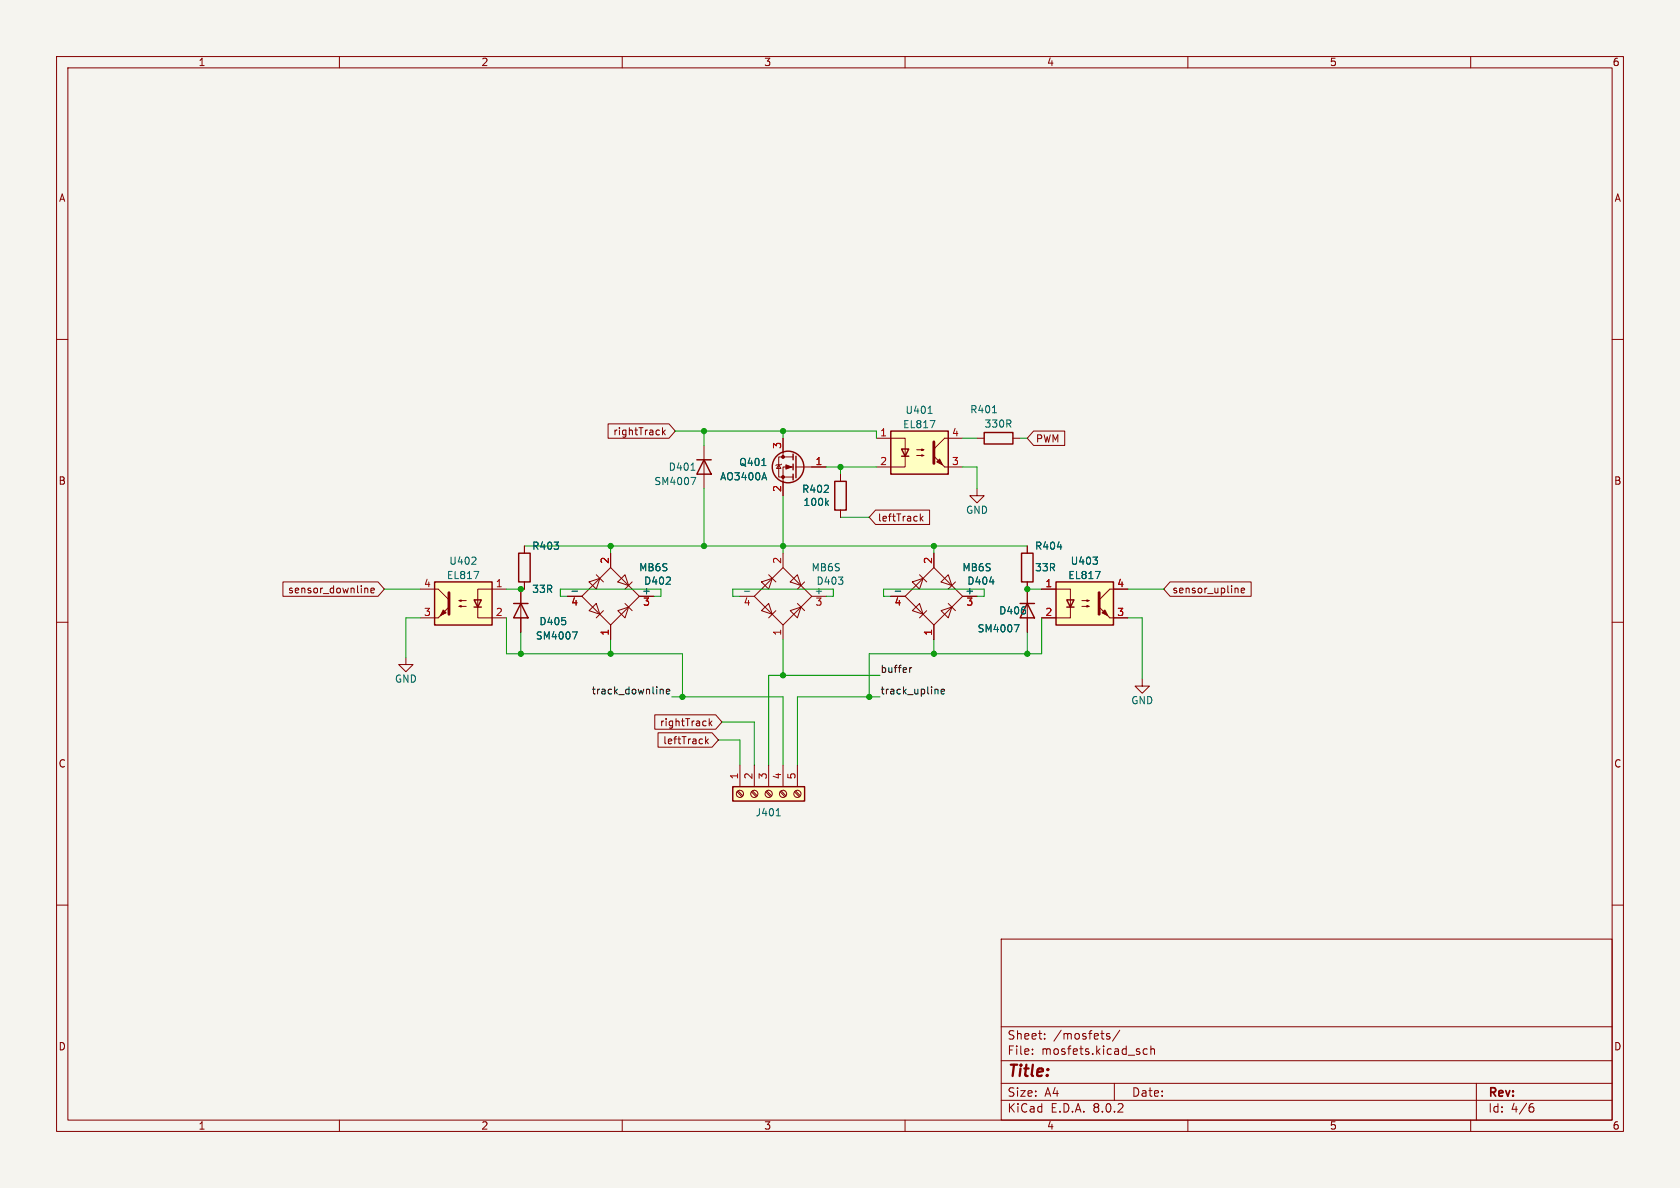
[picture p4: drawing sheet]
<svg xmlns="http://www.w3.org/2000/svg" width="297mm" height="210mm" viewBox="0 0 297 210" stroke-linecap="round" stroke-linejoin="round" font-family="sans-serif">
<path d="M0 0h297v210h-297z" fill="#f5f4ef" stroke="#f5f4ef" stroke-width=".18"/>
<g fill="none" stroke="#840000" stroke-width=".18">
<path d="M10 10h277v190h-277zM12 12h273v186h-273zM60 10v2M110 10v2M160 10v2M210 10v2M260 10v2M10 60h2M285 60h2M10 110h2M71.8 116.2v1.3h1.2l-1.2 1.2-1.3-1.2h1.3M285 110h2"/>
<path d="M10 160h2M285 160h2M177 166h108v32h-108zM60 198v2M110 198v2M160 198v2M177 194.5h108M177 191.5h108M177 187.5h108M177 181.5h108M182.5 186.3v.1M182.5 185.5v.1"/>
<path d="M184.7 183.6v.1M184.7 182.8v.1M196.2 182.8l-.4-.1-.2 .2 .1 .2 .5 .2v.3h-.6M197 191.5v3M198 182.1l-1.3 2M202.8 185.5l-.4-.1-.3 .3v.4l.1 .2h.6M203.5 185.5l.2-.1 .3 .1 .1 .9M203.5 184.9v1.5M210 198v2M260 198v2M261 191.5v6.5M270.6 195.7h.3l.3 .3-.1 .5-.5 .1"/>
<path d="M271 195.1l-.4 .1"/>
</g>
<path d="M76.8 102.9h10.2v7.6h-10.2z" fill="#ffffc2"/>
<path d="M76.8 102.9h10.2v7.6h-10.2zM83.8 106h1.3l-.6 1.3zM83.8 107.3h1.3" fill="none" stroke="#840000" stroke-width=".25"/>
<path d="M74.3 104.1h3.2l1.9 1.9M74.3 109.2h3.2M81.2 107.2l.3-.1v.2l-.3-.1h1.2M81.2 106.2l.3-.2v.3l-.3-.1h1.2M89.5 104.1h-5v5.1h5" fill="none" stroke="#840000" stroke-width=".18"/>
<g fill="#840000" stroke="#840000" stroke-width=".18">
<path d="M77.5 109.2l1.9-1.9z"/>
<path d="M78.4 107.8l.5 .5-1 .5z"/>
</g>
<path d="M79.4 104.8v3.8" fill="none" stroke="#840000" stroke-width=".51"/>
<path d="M83.4 99.7h.8M84.1 98.6v.4M83.8 101h.8l-.5 1.3" fill="none" stroke="#006464" stroke-width=".18"/>
<path d="M129.5 139.1h12.7v2.5h-12.7z" fill="#ffffc2"/>
<g fill="none" stroke="#840000" stroke-width=".25">
<path d="M91.7 97.8h2v5.1h-2zM123.2 81.3h2.5M124.5 81.3l1.2 2.5h-2.5zM140.2 80.3v1M140.2 82v1.1M140.2 83.8v1M140.7 80.6v3.9M180.6 97.8h2v5.1h-2zM90.8 106.7h2.5M92.1 106.7l1.2 2.5h-2.5zM180.3 106.7h2.6M181.6 106.7l1.3 2.5h-2.6z"/>
<path d="M129.5 139.1h12.7v2.5h-12.7z"/>
<circle cx="139.3" cy="82.5" r="2.79"/>
</g>
<g fill="none" stroke="#840000" stroke-width=".18">
<path d="M124.5 78.7v7.7M138.4 77.5v3.3M92.7 96.5v1.3M137.7 82.2l.3 .6h-.7zM138.2 82l-.2 .2h-.7l-.1 .1M140.2 82.6h-1.8v5M140.2 80.8h-2.5v3.5h2.5M140.7 82.6h5.3M181.6 96.5v1.3M92.1 104.1v7.7M92.7 102.9v1.2M181.6 102.9v8.9"/>
<path d="M130.3 140l.8 .8M130.5 139.8l.8 .9M130.8 135.3v3.8M132.8 140l.9 .8M133 139.8l.9 .9M133.3 135.3v3.8M135.4 140l.8 .8M135.6 139.8l.8 .9M135.9 135.3v3.8M137.9 140l.9 .8M138.1 139.8l.8 .9M138.4 135.3v3.8"/>
<path d="M140.5 140l.8 .8M140.6 139.8l.9 .9M141 135.3v3.8"/>
<circle cx="130.8" cy="140.3" r=".63"/>
<circle cx="133.3" cy="140.3" r=".63"/>
<circle cx="135.9" cy="140.3" r=".63"/>
<circle cx="138.4" cy="140.3" r=".63"/>
<circle cx="141" cy="140.3" r=".63"/>
</g>
<path d="M122.2 84.4h.8l-.5 1.3M122.2 83.1h.7M134.7 82.3h.7M135.1 83.6l.4 1.2M186.9 96.7h.8M101.2 111.7h.8l-.5 1.3M179.3 110.4h.8l-.5 1.3M137.2 144.2h.7" fill="none" stroke="#006464" stroke-width=".18"/>
<g fill="#840000" stroke="#840000" stroke-width=".18">
<path d="M138.9 82.2l1.1 .4-1.1 .3z"/>
<circle cx="138.4" cy="84.3" r=".25"/>
<circle cx="138.4" cy="80.8" r=".25"/>
</g>
<path d="M186.7 102.9h10.1v7.6h-10.1z" fill="#ffffc2"/>
<path d="M174 76.5h5.1v2h-5.1zM147.6 85.1h2v5.1h-2zM186.7 102.9h10.1v7.6h-10.1zM188.6 106h1.3l-.7 1.3zM188.6 107.3h1.3" fill="none" stroke="#840000" stroke-width=".25"/>
<g fill="none" stroke="#840000" stroke-width=".18">
<path d="M172.7 77.5h1.3M179.1 77.5h1.2M138.4 97.8v2.5M148.6 83.8v1.3M148.6 90.2v1.2M172.7 86.4v1.2h-1.3l1.3 1.3 1.3-1.3h-1.3M130.8 105.4h2.5M134.6 102.9l1.9-.7-.6 1.9zM134.6 108l1.3-1.3 .6 1.9zM135.9 101.6l1.3 1.3M137.2 108l-1.3 1.2M138.4 100.3l5.1 5.1-5.1 5.1-5.1-5.1z"/>
<path d="M138.4 110.5v2.5M139.7 102.9l1.3-1.3 .6 1.9zM139.7 108l1.9-.7-.6 1.9zM141 106.7l1.2 1.3M142.2 102.9l-1.2 1.2M143.5 105.4h2.5M184.1 104.1h5.1v5.1h-5.1M191.3 107.2h1.2l-.3 .1v-.2l.3 .1M191.3 106.2h1.2l-.3 .1v-.3l.3 .2M196.2 109.2h3.2M199.4 104.1h-3.2l-1.9 1.9M201.9 120v1.3h1.3l-1.3 1.3-1.2-1.3h1.2"/>
</g>
<g fill="#840000" stroke="#840000" stroke-width=".18">
<path d="M194.3 107.3l1.9 1.9z"/>
<path d="M194.8 108.3l.5-.5 .5 1z"/>
</g>
<path d="M194.3 104.8v3.8" fill="none" stroke="#840000" stroke-width=".51"/>
<path d="M175.5 73h.7M146.1 88.9l.4 .5M146.5 88.5l-.5 .5M193.2 98.5h.8l-.4 .5M193.9 99.1v.5M131.6 104.5h1M193.6 101h.9l-.6 1.3" fill="none" stroke="#006464" stroke-width=".18"/>
<path d="M157.5 76.2h10.1v7.6h-10.1z" fill="#ffffc2"/>
<path d="M157.5 76.2h10.1v7.6h-10.1zM159.4 79.4h1.3l-.7 1.2zM159.4 80.6h1.3" fill="none" stroke="#840000" stroke-width=".25"/>
<g fill="none" stroke="#840000" stroke-width=".18">
<path d="M107.5 74.9h10.8l1.1 1.3-1.1 1.3h-10.8zM117.1 75.6v1.3M117.2 76.4l.4 .5M117.6 76l-.5 .5M138.4 77.5v2.5M154.9 77.5h5.1v5.1h-5.1M162.1 79.5h1.2l-.4 .1v-.2l.4 .1M170.2 77.5h-3.2l-1.9 1.9M182.7 76.2h5.5v2.5h-5.5l-1.1-1.2zM92.7 96.5v1.3M107.9 97.8v2.5M138.4 85.1v2.5"/>
<path d="M143.5 82.6h2.5M148.6 83.8v1.3M148.6 90.2v1.2M154.8 90.2h9.5v2.5h-9.5l-1.1-1.3zM162.1 80.5h1.2l-.4 .1v-.2l.4 .1M162.7 90.8v1.3M162.8 91.6l.4 .5M163.2 91.3l-.5 .4M165.1 97.8v2.5M167 82.6h3.2M181.6 96.5v1.3M50 102.9h16.8l1.1 1.2-1.1 1.3h-16.8z"/>
<path d="M64.5 104h.5v.8M65.6 104.4l.6-.1-.1-.3h-.3l-.2 .1v.6h.5M92.1 104.1v2.6M92.1 109.2v2.6M92.7 102.9v1.2M100.3 105.4h2.6M104.1 102.9l1.9-.7-.6 1.9zM104.1 108l1.3-1.3 .6 1.9zM105.4 101.6l1.3 1.3M106.7 108l-1.3 1.2M107.9 100.3l5.1 5.1-5.1 5.1-5-5.1zM107.9 110.5v2.5"/>
<path d="M109.2 102.9l1.3-1.3 .6 1.9zM109.2 108l1.9-.7-.6 1.9zM110.5 106.7l1.3 1.3M111.8 102.9l-1.3 1.2M113 105.4h2.6M157.5 105.4h2.5M160 105.4l5.1-5.1 5.1 5.1-5.1 5.1zM161.3 102.9l1.9-.7-.6 1.9zM162.6 106.7l.6 1.9-1.9-.6zM162.6 101.6l1.2 1.3M163.8 108l-1.2 1.2M165.1 110.5v2.5"/>
<path d="M166.4 102.9l1.2-1.3 .7 1.9zM166.4 108l1.9-.7-.7 1.9zM167.6 106.7l1.3 1.3M168.9 102.9l-1.3 1.2M170.2 105.4h2.5M181.6 102.9v3.8M181.6 109.2v2.6M184.1 104.1h2.6M184.1 109.2h2.6M196.8 104.1h2.6M196.8 109.2h2.6M206.9 102.9h14.3v2.5h-14.3l-1.2-1.3z"/>
<path d="M218.7 104l.2 .1v.7M219.4 104.4l.6-.1v-.3h-.4l-.2 .1 .1 .6h.5M115.8 126.4h10.7l1.1 1.2-1.1 1.3h-10.7zM116.3 129.5h9.6l1.1 1.3-1.1 1.3h-9.6zM124.7 130.2v1.3M124.9 131l.3 .5M125.2 130.6l-.5 .5M125.4 127v1.3M125.5 127.8l.4 .5M125.9 127.5l-.5 .4"/>
</g>
<g fill="#840000" stroke="#840000" stroke-width=".18">
<path d="M165.1 80.6l1.9 2z"/>
<path d="M165.6 81.7l.5-.5 .5 1z"/>
</g>
<path d="M165.1 78.1v3.8" fill="none" stroke="#840000" stroke-width=".51"/>
<g fill="none" stroke="#006464" stroke-width=".18">
<path d="M164.1 73.1h.7M164.4 74.3h.9l-.6 1.3M134.7 82.3h.7M135.1 83.6l.4 1.2M146.1 88.9l.4 .5M146.5 88.5l-.5 .5M186.9 96.7h.8M193.2 98.5h.8l-.4 .5M193.9 99.1v.5M101.1 104.5h1M101.2 111.7h.8l-.5 1.3M158.3 104.5h.9"/>
<path d="M174.9 102.9h.8M179.3 110.4h.8l-.5 1.3M193.6 101h.9l-.6 1.3"/>
</g>
<path d="M160.8 118v.9M161.2 118l-.4 .3M116.8 121.9h.4l.1 .8M117.8 122.3l.6-.2-.1-.2-.3-.1-.2 .2 .1 .6h.4M165.7 121.8l.1 .2v.7M166.4 122.3l.6-.2-.1-.2-.3-.1-.2 .2v.6h.5" fill="none" stroke="#0f0f0f" stroke-width=".18"/>
<g fill="none" stroke="#009600" stroke-width=".18">
<path d="M119.4 76.2h35.5v1.3M124.5 76.2v2.5M138.4 76.2v1.3M170.2 77.5h2.5M180.3 77.5h1.3M92.7 96.5h88.9M107.9 96.5v1.3M124.5 86.4v10.1M138.4 87.6v10.2M146 82.6h8.9M148.6 91.4h5.1M148.6 82.6v1.2"/>
<path d="M165.1 96.5v1.3M170.2 82.6h2.5v3.8M67.9 104.1h6.4M74.3 109.2h-2.5v7M89.5 104.1h3.2M89.5 109.2v6.4h31.1v7.6M92.1 111.8v3.8M100.3 105.4h-1.2v-1.3h17.7v1.3h-1.2M107.9 113v2.6M130.8 105.4h-1.3v-1.3h17.8v1.3h-1.3M138.4 113v6.4M155.6 119.4h-19.7v15.9"/>
<path d="M157.5 105.4h-1.3v-1.3h17.8v1.3h-1.3M165.1 113v2.6M181.6 104.1h2.5M181.6 111.8v3.8M184.1 109.2v6.4h-30.4v7.6M199.4 104.1h6.3M199.4 109.2h2.5v10.8M118.7 123.2h19.7v12.1M127 130.8h3.8v4.5M127.6 127.6h5.7v7.7M155.6 123.2h-14.6v12.1"/>
</g>
<g fill="#009600" stroke="#009600" stroke-width=".18">
<circle cx="153.7" cy="123.2" r=".46"/>
<circle cx="124.5" cy="76.2" r=".46"/>
<circle cx="138.4" cy="76.2" r=".46"/>
<circle cx="148.6" cy="82.6" r=".46"/>
<circle cx="138.4" cy="119.4" r=".46"/>
<circle cx="138.4" cy="96.5" r=".46"/>
<circle cx="124.5" cy="96.5" r=".46"/>
<circle cx="107.9" cy="115.6" r=".46"/>
<circle cx="120.6" cy="123.2" r=".46"/>
<circle cx="92.1" cy="115.6" r=".46"/>
<circle cx="92.1" cy="104.1" r=".46"/>
<circle cx="107.9" cy="96.5" r=".46"/>
<circle cx="181.6" cy="115.6" r=".46"/>
<circle cx="181.6" cy="104.1" r=".46"/>
<circle cx="165.1" cy="96.5" r=".46"/>
<circle cx="165.1" cy="115.6" r=".46"/>
</g>
<text font-size="2.8" fill="#840000" x="178" y="190.9">Title:</text>
<g font-size="2.1" fill="#840000">
<text x="178" y="184">Sheet:</text>
<text x="186.2" y="184">/mosfets/</text>
<text x="178" y="186.7">File:</text>
<text x="184.1" y="186.7">mosfets.kicad_sch</text>
<text x="178" y="196.9">KiCad</text>
<text x="178" y="194.1">Size:</text>
<text x="184.7" y="194.1">A4</text>
<text x="185.7" y="196.9">E.D.A.</text>
<text x="193.3" y="196.9">8.0.2</text>
<text x="200" y="194.1">Date:</text>
<text x="263" y="194.3">Rev:</text>
<text x="263" y="196.9">Id:</text>
<text x="267.1" y="196.9">4/6</text>
</g>
<g font-size="1.8" fill="#840000">
<text x="35" y="11.9">1</text>
<text x="85" y="11.9">2</text>
<text x="135" y="11.9">3</text>
<text x="185" y="11.9">4</text>
<text x="235" y="11.9">5</text>
<text x="285" y="11.9">6</text>
<text x="10.3" y="35.9">A</text>
<text x="285.3" y="35.9">A</text>
<text x="108.3" y="77.2">rightTrack</text>
<text x="183" y="78.4">PWM</text>
<text x="10.3" y="85.9">B</text>
<text x="285.3" y="85.9">B</text>
<text x="155.1" y="92.4">leftTrack</text>
<text x="50.8" y="105.1">sensor_downline</text>
<text x="207.2" y="105.1">sensor_upline</text>
<text x="116.6" y="128.6">rightTrack</text>
<text x="117.1" y="131.8">leftTrack</text>
<text x="10.3" y="135.9">C</text>
<text x="285.3" y="135.9">C</text>
<text x="10.3" y="185.9">D</text>
<text x="285.3" y="185.9">D</text>
<text x="35" y="199.9">1</text>
<text x="85" y="199.9">2</text>
<text x="135" y="199.9">3</text>
<text x="185" y="199.9">4</text>
<text x="235" y="199.9">5</text>
<text x="285" y="199.9">6</text>
</g>
<g font-size="1.8" fill="#a90000">
<text x="155.5" y="77.2">1</text>
<text x="168.2" y="77.2">4</text>
<text x="138.2" y="79.4" transform="rotate(-90 138.2 79.4)">3</text>
<text x="144.1" y="82.3">1</text>
<text x="155.5" y="82.3">2</text>
<text x="168.2" y="82.3">3</text>
<text x="138.2" y="87.1" transform="rotate(-90 138.2 87.1)">2</text>
<text x="107.7" y="99.8" transform="rotate(-90 107.7 99.8)">2</text>
<text x="138.2" y="99.8" transform="rotate(-90 138.2 99.8)">2</text>
<text x="164.8" y="99.8" transform="rotate(-90 164.8 99.8)">2</text>
<text x="74.9" y="103.9">4</text>
<text x="87.6" y="103.9">1</text>
<text x="100.9" y="107.4">4</text>
<text x="113.4" y="105.2">+</text>
<text x="113.6" y="107.4">3</text>
<text x="131.4" y="107.4">4</text>
<text x="143.9" y="105.2">+</text>
<text x="144.1" y="107.4">3</text>
<text x="158" y="107.4">4</text>
<text x="170.6" y="105.2">+</text>
<text x="170.7" y="107.4">3</text>
<text x="184.7" y="103.9">1</text>
<text x="197.4" y="103.9">4</text>
<text x="74.9" y="109">3</text>
<text x="87.6" y="109">2</text>
<text x="107.7" y="112.5" transform="rotate(-90 107.7 112.5)">1</text>
<text x="138.2" y="112.5" transform="rotate(-90 138.2 112.5)">1</text>
<text x="164.8" y="112.5" transform="rotate(-90 164.8 112.5)">1</text>
<text x="184.7" y="109">2</text>
<text x="197.4" y="109">3</text>
<text x="130.6" y="137.9" transform="rotate(-90 130.6 137.9)">1</text>
<text x="133.1" y="137.9" transform="rotate(-90 133.1 137.9)">2</text>
<text x="135.6" y="137.9" transform="rotate(-90 135.6 137.9)">3</text>
<text x="138.2" y="137.9" transform="rotate(-90 138.2 137.9)">4</text>
<text x="140.7" y="137.9" transform="rotate(-90 140.7 137.9)">5</text>
</g>
<g font-size="1.8" fill="#006464">
<text x="159.6" y="75.9">EL817</text>
<text x="160" y="73.4">U401</text>
<text x="171.4" y="73.3">R401</text>
<text x="174" y="75.8">330R</text>
<text x="118.1" y="83.4">D401</text>
<text x="130.6" y="82.6">Q401</text>
<text x="115.6" y="86">SM4007</text>
<text x="127.2" y="85.1">AO3400A</text>
<text x="141.7" y="87.3">R402</text>
<text x="141.9" y="89.6">100k</text>
<text x="170.7" y="91">GND</text>
<text x="79.3" y="100">U402</text>
<text x="94" y="97.4">R403</text>
<text x="112.9" y="101.2">MB6S</text>
<text x="143.4" y="101.2">MB6S</text>
<text x="170" y="101.2">MB6S</text>
<text x="182.9" y="97.4">R404</text>
<text x="182.9" y="101.2">33R</text>
<text x="189.2" y="100">U403</text>
<text x="78.9" y="102.6">EL817</text>
<text x="94" y="105">33R</text>
<text x="113.8" y="103.6">D402</text>
<text x="144.2" y="103.6">D403</text>
<text x="170.9" y="103.6">D404</text>
<text x="188.8" y="102.6">EL817</text>
<text x="94.6" y="113.3">SM4007</text>
<text x="95.3" y="110.7">D405</text>
<text x="172.7" y="112">SM4007</text>
<text x="176.5" y="108.8">D406</text>
<text x="69.7" y="120.9">GND</text>
<text x="199.9" y="124.7">GND</text>
<text x="133.5" y="144.5">J401</text>
</g>
<g font-size="1.8" fill="#0f0f0f">
<text x="155.6" y="119">buffer</text>
<text x="104.5" y="122.8">track_downline</text>
<text x="155.6" y="122.8">track_upline</text>
</g>
</svg>
